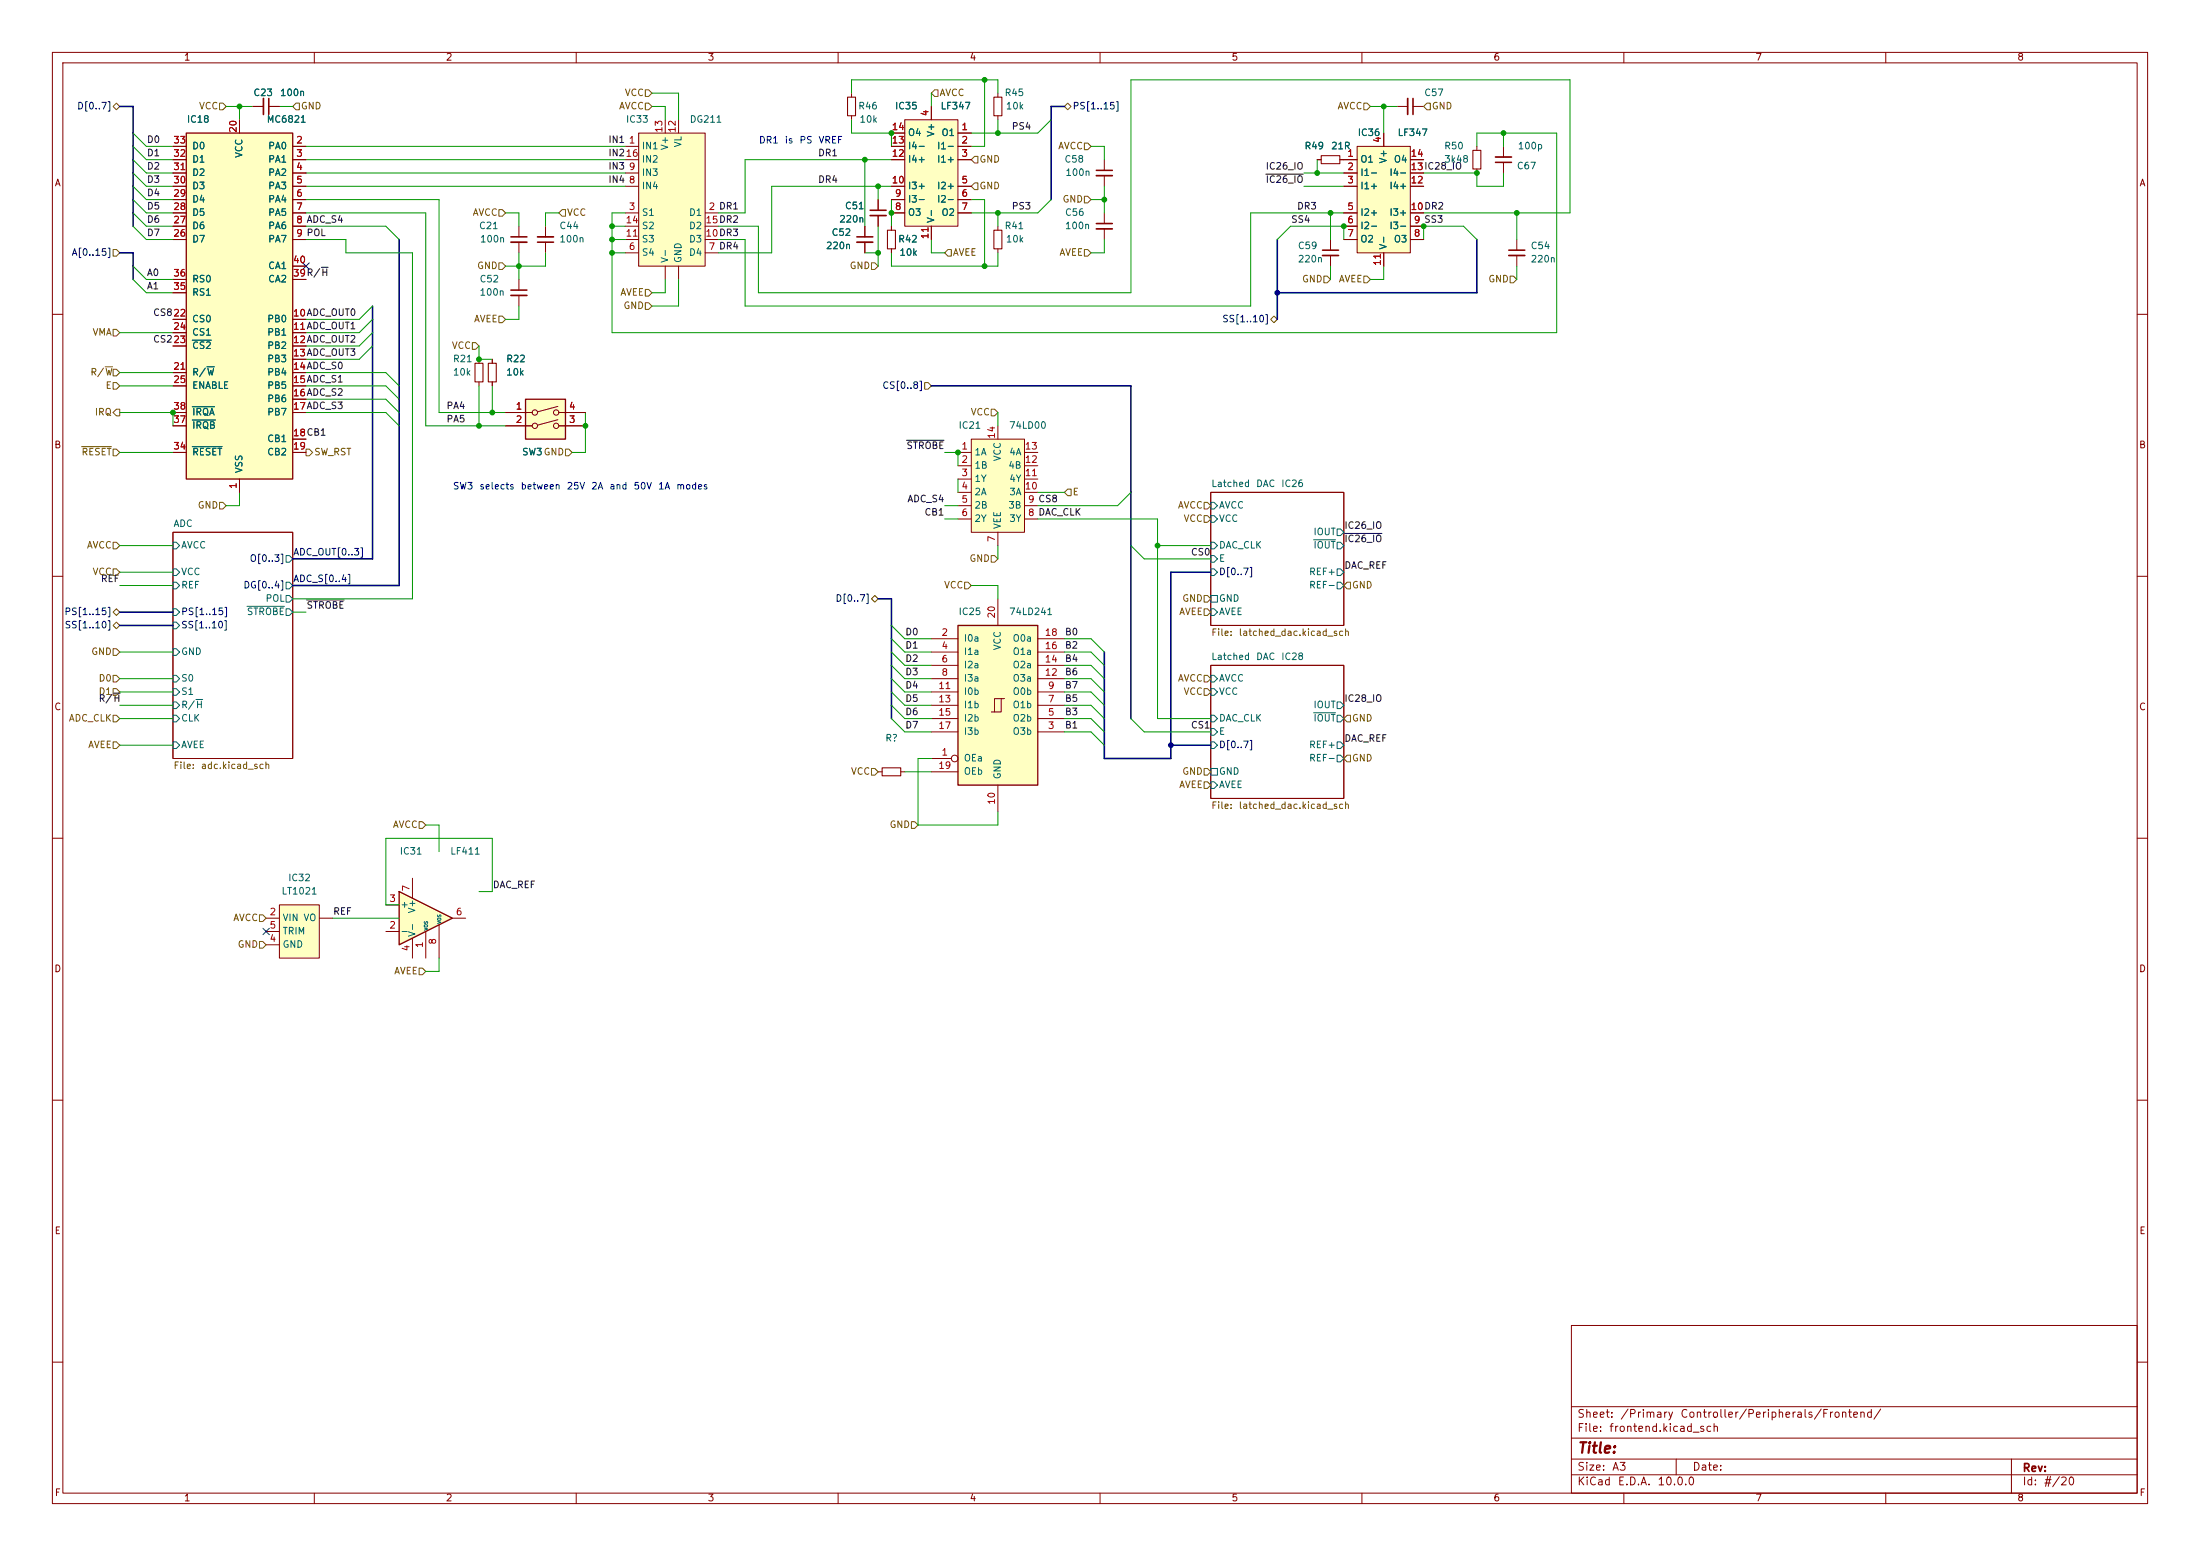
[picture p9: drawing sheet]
<svg xmlns="http://www.w3.org/2000/svg" width="420mm" height="297mm" viewBox="0 0 420 297" stroke-linecap="round" stroke-linejoin="round" font-family="sans-serif">
<g fill="none" stroke="#840000" stroke-width=".19">
<path d="M10 10h400v277h-400zM12 12h396v273h-396zM60 10v2M110 10v2M160 10v2M210 10v2M260 10v2M310 10v2M360 10v2M10 60h2M408 60h2M231.1 94h25.4v25.4h-25.4z"/>
<path d="M10 110h2M33 101.6h22.9v43.2h-22.9zM408 110h2M231.1 127h25.4v25.4h-25.4zM10 160h2M408 160h2M10 210h2M408 210h2M300 253h108v32h-108zM10 260h2M300 278.5h108M300 274.5h108"/>
<path d="M300 268.5h108M320 278.5v3M384 278.5v6.5M408 260h2M60 285v2M110 285v2M160 285v2M210 285v2M260 285v2M300 281.5h108M310 285v2M360 285v2"/>
</g>
<g fill="none" stroke="#006464" stroke-width=".19">
<path d="M231.1 95.9h.7l.6 .6-.6 .7h-.7zM231.1 98.4h.7l.6 .7-.6 .6h-.7zM33 111.1h.7l.6 .7-.6 .6h-.7zM33 103.5h.7l.6 .6-.6 .7h-.7zM33 108.6h.7l.6 .6-.6 .7h-.7zM33 116.2h.7l.6 .6-.6 .7h-.7zM33 118.7h.7l.6 .7-.6 .6h-.7zM47.1 115.7h7.2M54.6 106h.6l.7 .7-.7 .6h-.6zM54.6 111.1h.6l.7 .7-.7 .6h-.6zM54.6 113.7h.6l.7 .6-.7 .6h-.6zM54.6 116.2h.6l.7 .6-.7 .7h-.6z"/>
<path d="M231.1 116.2h.7l.6 .6-.6 .7h-.7zM231.1 103.5h.7l.6 .6-.6 .7h-.7zM231.1 106h.7l.6 .7-.6 .6h-.7zM231.1 108.6h.7l.6 .6-.6 .7h-.7zM231.1 113.7h1.3v1.2h-1.3zM250.8 103h4.2M255.3 101h.6l.6 .6-.6 .6h-.6zM255.3 108.6h.6l.6 .6-.6 .7h-.6zM255.3 111.1h.6l.6 .7-.6 .6h-.6zM255.3 103.5h.6l.6 .6-.6 .7h-.6zM33 123.8h.7l.6 .7-.6 .6h-.7zM33 128.9h.7l.6 .6-.6 .7h-.7z"/>
<path d="M33 131.4h.7l.6 .7-.6 .6h-.7zM33 134h.7l.6 .6-.6 .7h-.7zM33 136.5h.7l.6 .7-.6 .6h-.7zM37.4 133.5h1.3M231.1 128.9h.7l.6 .6-.6 .7h-.7zM231.1 136.5h.7l.6 .7-.6 .6h-.7zM231.1 139.1h.7l.6 .6-.6 .6h-.7zM231.1 131.4h.7l.6 .7-.6 .6h-.7zM250.8 136.1h4.2M255.3 134h.6l.6 .6-.6 .7h-.6zM255.3 136.5h.6l.6 .7-.6 .6h-.6zM33 141.6h.7l.6 .6-.6 .7h-.7z"/>
<path d="M231.1 149.2h.7l.6 .7-.6 .6h-.7zM231.1 141.6h.7l.6 .6-.6 .7h-.7zM231.1 146.7h1.3v1.3h-1.3zM255.3 141.6h.6l.6 .6-.6 .7h-.6zM255.3 144.1h.6l.6 .7-.6 .6h-.6z"/>
</g>
<path d="M121.9 25.4h12.7v25.4h-12.7z" fill="#ffffc2"/>
<g fill="none" stroke="#840000" stroke-width=".19">
<path d="M119.4 27.9h2.5M119.4 35.6h2.5M119.4 33h2.5M119.4 30.5h2.5M121.9 25.4h12.7v25.4h-12.7zM127 22.9v2.5M129.5 22.9v2.5M119.4 40.6h2.5M119.4 48.3h2.5M119.4 45.7h2.5M119.4 43.2h2.5M127 50.8v2.5"/>
<path d="M129.5 50.8v2.5M134.6 40.6h2.6M134.6 48.3h2.6M134.6 45.7h2.6M134.6 43.2h2.6"/>
</g>
<path d="M35.6 25.4h20.3v66h-20.3z" fill="#ffffc2"/>
<path d="M35.6 25.4h20.3v66h-20.3z" fill="none" stroke="#840000" stroke-width=".25"/>
<g fill="none" stroke="#840000" stroke-width=".19">
<path d="M33 27.9h2.6M33 30.5h2.6M33 33h2.6M33 35.6h2.6M33 38.1h2.6M45.7 22.9v2.5M55.9 27.9h2.5M55.9 30.5h2.5M55.9 33h2.5M55.9 35.6h2.5M55.9 38.1h2.5M33 40.6h2.6"/>
<path d="M33 43.2h2.6M33 45.7h2.6M33 55.9h2.6M33 53.3h2.6M55.9 40.6h2.5M55.9 43.2h2.5M55.9 45.7h2.5M55.9 53.3h2.5M55.9 50.8h2.5M33 61h2.6M33 63.5h2.6M33 66h2.6"/>
<path d="M33 71.1h2.6M33 73.7h2.6M33 78.7h2.6M55.9 61h2.5M55.9 63.5h2.5M55.9 66h2.5M55.9 68.6h2.5M55.9 71.1h2.5M55.9 73.7h2.5M55.9 76.2h2.5M55.9 78.7h2.5M33 86.4h2.6"/>
<path d="M33 81.3h2.6M45.7 91.4v2.6M55.9 83.8h2.5M55.9 86.4h2.5"/>
</g>
<path d="M36.7 64.9h3.6M36.7 77.6h4.2M39.5 70h1.4M36.7 85.3h5.7M36.7 80.2h4.4" fill="none" stroke="#006464" stroke-width=".19"/>
<path d="M185.4 83.8h10.2v17.8h-10.2z" fill="#ffffc2"/>
<g fill="none" stroke="#840000" stroke-width=".19">
<path d="M182.9 86.4h2.5M182.9 88.9h2.5M182.9 91.4h2.5M182.9 94h2.5M182.9 96.5h2.5M182.9 99.1h2.5M185.4 83.8h10.2v17.8h-10.2zM190.5 81.3v2.5M195.6 86.4h2.5M195.6 88.9h2.5M195.6 91.4h2.5M195.6 94h2.5"/>
<path d="M195.6 96.5h2.5M195.6 99.1h2.5M190.5 101.6v2.5"/>
</g>
<path d="M53.3 172.7h7.7v10.2h-7.7z" fill="#ffffc2"/>
<path d="M50.8 175.3h2.5M50.8 177.8h2.5M53.3 172.7h7.7v10.2h-7.7zM61 175.3h2.5M50.8 180.3h2.5" fill="none" stroke="#840000" stroke-width=".19"/>
<path d="M76.2 170.2l10.2 5.1-10.2 5z" fill="#ffffc2"/>
<path d="M76.2 170.2l10.2 5.1-10.2 5z" fill="none" stroke="#840000" stroke-width=".25"/>
<path d="M99.1 53.3v2.1M99.1 56.4v2M167.6 147.3h.8M172 147.3h.7M73.7 177.8h2.5M73.7 172.7h2.5M78.7 167.6v3.9M78.7 179.1v3.8M81.3 177.8v5.1M83.8 176.5v6.4M86.4 175.3h2.5" fill="none" stroke="#840000" stroke-width=".19"/>
<path d="M97.5 55.4h3.1" fill="none" stroke="#840000" stroke-width=".3"/>
<path d="M97.5 56.4h3.1" fill="none" stroke="#840000" stroke-width=".33"/>
<path d="M168.4 146.6h3.6v1.5h-3.6z" fill="none" stroke="#840000" stroke-width=".2"/>
<path d="M182.9 119.4h15.2v30.5h-15.2z" fill="#ffffc2"/>
<g fill="none" stroke="#840000" stroke-width=".19">
<path d="M48.3 20.3h2M51.3 20.3h2M91.4 68.6v.7M91.4 72.9v.8M94 68.6v.7M94 72.9v.8M190.5 114.3v5.1M177.8 121.9h5.1M177.8 139.7h5.1M177.8 124.5h5.1M177.8 137.2h5.1M177.8 127h5.1"/>
<path d="M177.8 134.6h5.1M177.8 129.5h5.1M177.8 132.1h5.1M191.1 133.4h-1.2v2.5M191.8 133.4h-.7v2.5h-1.9M198.1 121.9h5.1M198.1 139.7h5.1M198.1 124.5h5.1M198.1 137.2h5.1M198.1 127h5.1M198.1 134.6h5.1M198.1 129.5h5.1"/>
<path d="M198.1 132.1h5.1M177.8 144.8h3.8M177.8 147.3h5.1M190.5 149.9v5"/>
<circle cx="182.2" cy="144.8" r=".63"/>
</g>
<path d="M182.9 119.4h15.2v30.5h-15.2z" fill="none" stroke="#840000" stroke-width=".25"/>
<path d="M51.3 18.8v3" fill="none" stroke="#840000" stroke-width=".3"/>
<path d="M50.3 18.8v3" fill="none" stroke="#840000" stroke-width=".33"/>
<path d="M90.7 69.3h1.5v3.6h-1.5zM93.2 69.3h1.5v3.6h-1.5z" fill="none" stroke="#840000" stroke-width=".2"/>
<path d="M100.3 76.2h7.6v7.6h-7.6z" fill="#ffffc2"/>
<g fill="none" stroke="#840000" stroke-width=".19">
<path d="M251.5 30.5h.7M255.8 30.5h.7M99.1 43.2v2M99.1 46.2v2.1M104.1 43.2v2M104.1 46.2v2.1M96.5 78.7h5.1M106.5 77.6l-3.9 1M106.7 78.7h5.1M96.5 81.3h5.1M106.5 80.1l-3.9 1.1M106.7 81.3h5.1"/>
<circle cx="102.1" cy="78.7" r=".51"/>
<circle cx="106.2" cy="78.7" r=".51"/>
<circle cx="102.1" cy="81.3" r=".51"/>
<circle cx="106.2" cy="81.3" r=".51"/>
</g>
<path d="M100.3 76.2h7.6v7.6h-7.6z" fill="none" stroke="#840000" stroke-width=".25"/>
<path d="M97.5 45.2h3.1M102.6 46.2h3.1" fill="none" stroke="#840000" stroke-width=".3"/>
<path d="M97.5 46.2h3.1M102.6 45.2h3.1" fill="none" stroke="#840000" stroke-width=".33"/>
<path d="M252.2 29.7h3.6v1.5h-3.6z" fill="none" stroke="#840000" stroke-width=".2"/>
<path d="M259.1 27.9h10.1v20.4h-10.1z" fill="#ffffc2"/>
<g fill="none" stroke="#840000" stroke-width=".19">
<path d="M162.6 17.8v.7M162.6 22.1v.8M167.6 38.1v2M256.5 30.5h2.6M256.5 33h2.6M256.5 35.6h2.6M259.1 27.9h10.1v20.4h-10.1zM264.2 25.4v2.5M266.7 20.3h2M269.2 30.5h2.6M269.2 33h2.6M269.2 35.6h2.6"/>
<path d="M269.7 20.3h2.1M281.9 27.9v.8M281.9 32.3v.7M287 27.9v2.1M287 31v2M167.6 41.1v2.1M254 45.7v2.1M254 48.8v2M256.5 40.6h2.6M256.5 43.2h2.6M256.5 45.7h2.6M264.2 48.3v2.5"/>
<path d="M269.2 40.6h2.6M269.2 43.2h2.6M269.2 45.7h2.6M289.6 45.7v2.1M289.6 48.8v2"/>
</g>
<path d="M269.7 18.8v3M285.5 31h3M166.1 40.1h3.1M252.5 47.8h3M288 47.8h3.1" fill="none" stroke="#840000" stroke-width=".3"/>
<path d="M268.7 18.8v3M285.5 30h3M166.1 41.1h3.1M252.5 48.8h3M288 48.8h3.1" fill="none" stroke="#840000" stroke-width=".33"/>
<path d="M161.8 18.5h1.5v3.6h-1.5zM281.2 28.7h1.5v3.6h-1.5z" fill="none" stroke="#840000" stroke-width=".2"/>
<path d="M172.7 22.9h10.2v20.3h-10.2z" fill="#ffffc2"/>
<g fill="none" stroke="#840000" stroke-width=".19">
<path d="M190.5 17.8v.7M33 27.9h2.6M33 30.5h2.6M33 35.6h2.6M33 38.1h2.6M33 33h2.6M45.7 22.9v2.5M48.3 20.3h2M51.3 20.3h2M55.9 27.9h2.5M55.9 30.5h2.5M55.9 35.6h2.5"/>
<path d="M55.9 38.1h2.5M55.9 33h2.5M167.6 38.1v2M170.2 25.4h2.5M170.2 27.9h2.5M170.2 30.5h2.5M170.2 35.6h2.5M170.2 38.1h2.5M172.7 22.9h10.2v20.3h-10.2zM177.8 20.3v2.6M182.9 25.4h2.5M182.9 27.9h2.5"/>
<path d="M182.9 30.5h2.5M182.9 35.6h2.5M182.9 38.1h2.5M190.5 22.1v.8M210.8 30.5v2M210.8 33.5v2.1M251.5 30.5h.7M255.8 30.5h3.3M256.5 35.6h2.6M256.5 33h2.6M264.2 25.4v2.5M269.2 30.5h2.6"/>
<path d="M269.2 35.6h2.6M269.2 33h2.6M33 40.6h2.6M33 43.2h2.6M33 45.7h2.6M33 55.9h2.6M33 53.3h2.6M55.9 40.6h2.5M55.9 43.2h2.5M55.9 45.7h2.5M55.9 53.3h2.5M55.9 50.8h2.5"/>
<path d="M165.1 43.2v2M165.1 46.2v2.1M167.6 41.1v2.1M170.2 40.6h2.5M170.2 43.2v.7M170.2 47.5v.8M177.8 43.2v2.5M182.9 40.6h2.5M190.5 43.2v.7M190.5 47.5v.8M210.8 40.6v2.1M210.8 43.7v2"/>
<path d="M256.5 40.6h2.6M256.5 43.2h2.6M256.5 45.7h2.6M264.2 48.3v2.5M269.2 40.6h2.6M269.2 43.2h2.6M269.2 45.7h2.6M33 61h2.6M33 63.5h2.6M33 66h2.6M33 71.1h2.6M33 73.7h2.6"/>
<path d="M33 78.7h2.6M55.9 61h2.5M55.9 63.5h2.5M55.9 66h2.5M55.9 68.6h2.5M55.9 71.1h2.5M55.9 73.7h2.5M55.9 76.2h2.5M55.9 78.7h2.5M94 68.6v.7M94 72.9v.8M96.5 78.7h5.1"/>
<path d="M106.7 78.7h5.1M33 86.4h2.6M33 81.3h2.6M45.7 91.4v2.6M55.9 83.8h2.5M55.9 86.4h2.5M96.5 81.3h5.1M106.7 81.3h5.1"/>
</g>
<path d="M209.3 32.5h3M163.6 45.2h3M209.3 42.7h3" fill="none" stroke="#840000" stroke-width=".3"/>
<path d="M209.3 33.5h3M163.6 46.2h3M209.3 43.7h3" fill="none" stroke="#840000" stroke-width=".33"/>
<path d="M189.7 18.5h1.6v3.6h-1.6zM169.4 43.9h1.5v3.6h-1.5zM189.7 43.9h1.6v3.6h-1.6z" fill="none" stroke="#840000" stroke-width=".2"/>
<g fill="none" stroke="#725600" stroke-width=".19">
<path d="M41.9 19.7h.6l.7 .6-.7 .7h-.6zM123.2 19.7h.6l.7 .6-.7 .7h-.6zM123.2 17.1h.6l.7 .7-.7 .6h-.6zM177.8 17.8l.6-.7h.7v1.3h-.7zM260.3 19.7h.7l.6 .6-.6 .7h-.7zM272.4 19.7h.6v1.3h-.6l-.6-.7zM21.6 20.3l.6-.6 .7 .6-.7 .7zM55.9 20.3l.6-.6h.6v1.3h-.6zM186.1 34.9h.6v1.3h-.6l-.7-.6zM186.1 29.8h.6v1.3h-.6l-.7-.6zM203.2 20.3l.6-.6 .7 .6-.7 .7zM207 37.5h.6l.7 .6-.7 .6h-.6z"/>
<path d="M207 27.3h.6l.7 .6-.7 .7h-.6zM21.6 47.6h.6l.7 .7-.7 .6h-.6zM95.2 40h.7l.6 .6-.6 .7h-.7zM95.2 50.2h.7l.6 .6-.6 .6h-.7zM107.3 40h.6v1.3h-.6l-.6-.7zM123.2 57.8h.6l.7 .6-.7 .7h-.6zM123.2 55.2h.6l.7 .7-.7 .6h-.6zM166.4 50.2h.6l.6 .6-.6 .6h-.6zM181 47.6h.6v1.3h-.6l-.7-.6zM207 47.6h.6l.7 .7-.7 .6h-.6zM252.7 52.7h.7l.6 .6-.6 .7h-.7zM260.3 52.7h.7l.6 .6-.6 .7h-.7z"/>
<path d="M288.3 52.7h.6l.7 .6-.7 .7h-.6zM20.1 70h1.4M21.6 73h.6l.7 .7-.7 .6h-.6zM21.6 70.5h.6l.7 .6-.7 .7h-.6zM21.6 62.9h.6l.7 .6-.7 .6h-.6zM22.2 78.1h.7v1.3h-.7l-.6-.7zM90.2 65.4h.6l.6 .6-.6 .7h-.6zM95.2 60.3h.7l.6 .7-.6 .6h-.7zM176.5 73h.7l.6 .7-.6 .6h-.7zM189.2 78.1h.7l.6 .6-.6 .7h-.7zM242.6 61l.6-.7 .6 .7-.6 .6zM15.6 85.3h5.7"/>
<path d="M21.6 85.7h.6l.7 .7-.7 .6h-.6zM41.9 95.9h.6l.7 .6-.7 .7h-.6zM58.4 85.7h.7l.6 .7-.6 .6h-.7zM107.9 85.7h.7l.6 .7-.6 .6h-.7zM203.8 93.3h.7v1.3h-.7l-.6-.6zM229.9 95.9h.6l.6 .6-.6 .7h-.6zM229.9 98.4h.6l.6 .7-.6 .6h-.6zM21.6 116.8l.6-.6 .7 .6-.7 .7zM21.6 103.5h.6l.7 .6-.7 .7h-.6zM21.6 119.4l.6-.7 .7 .7-.7 .6zM21.6 108.6h.6l.7 .6-.7 .7h-.6zM166.4 114.3l.6-.6 .6 .6-.6 .6z"/>
<path d="M184.1 111.1h.7l.6 .7-.6 .6h-.7zM189.2 106h.7l.6 .7-.6 .6h-.7zM229.9 113.7h.6l.6 .6-.6 .6h-.6zM229.9 116.2h.6l.6 .6-.6 .7h-.6zM257.2 111.1h.6v1.3h-.6l-.7-.6zM21.6 136.5h.6l.7 .7-.7 .6h-.6zM21.6 131.4h.6l.7 .7-.7 .6h-.6zM21.6 128.9h.6l.7 .6-.7 .7h-.6zM21.6 123.8h.6l.7 .7-.7 .6h-.6zM229.9 128.9h.6l.6 .6-.6 .7h-.6zM229.9 131.4h.6l.6 .7-.6 .6h-.6zM257.2 136.5h.6v1.3h-.6l-.7-.6z"/>
<path d="M21.6 141.6h.6l.7 .6-.7 .7h-.6zM80 156.8h.6l.7 .7-.7 .6h-.6zM166.4 146.7h.6l.6 .6-.6 .7h-.6zM174 156.8h.6l.7 .7-.7 .6h-.6zM229.9 149.2h.6l.6 .7-.6 .6h-.6zM229.9 146.7h.6l.6 .6-.6 .7h-.6zM257.2 144.1h.6v1.3h-.6l-.7-.6zM49.5 179.7h.7l.6 .6-.6 .7h-.7zM49.5 174.6h.7l.6 .7-.6 .6h-.7zM80 184.8h.6l.7 .6-.7 .7h-.6z"/>
</g>
<path d="M241.6 33.2h7.2M61.4 51h1.2M173.1 84h7.1M58.5 114.5h7.2M256.7 101.8h7.1M21.7 132.3h1.2" fill="none" stroke="#0f0f0f" stroke-width=".19"/>
<g fill="none" stroke="#000084" stroke-width=".3">
<path d="M22.9 20.3h2.5v22.9M203.2 20.3h-2.5v17.8M22.9 48.3h2.5v5M71.1 58.4v48.3h-15.2M76.2 45.7v66.1h-20.3M243.8 45.7v15.3M281.9 45.7v10.2h-38.1M177.8 73.7h38.1v63.5M22.9 119.4h10.1M22.9 116.8h10.1M167.6 114.3h2.6v22.9M231.1 109.2h-7.6v35.6h-12.7v-20.3"/>
<path d="M223.5 142.2h7.6"/>
</g>
<g fill="none" stroke="#009600" stroke-width=".19">
<path d="M124.5 17.8h5v5.1M162.6 17.8v-2.6h27.9v2.6M177.8 17.8v2.5M188 15.2v12.7h-2.6M25.4 38.1l2.5 2.5h5.1M25.4 33l2.5 2.6h5.1M25.4 35.6l2.5 2.5h5.1M25.4 30.5l2.5 2.5h5.1M25.4 27.9l2.5 2.6h5.1M25.4 25.4l2.5 2.5h5.1M43.2 20.3h5.1M45.7 20.3v2.6"/>
<path d="M53.3 20.3h2.6M58.4 38.1h25.4v40.6h12.7M58.4 35.6h61M58.4 33h61M58.4 30.5h61M58.4 27.9h61M124.5 20.3h2.5v2.6M162.6 22.9v2.5h7.6v2.5M165.1 30.5v12.7M167.6 35.6v2.5M170.2 30.5h-28v10.1h-5M170.2 35.6h-22.9v12.7h-10.1"/>
<path d="M170.2 38.1v5.1M185.4 38.1h2.6v12.7M190.5 22.9v2.5M200.7 38.1l-2.6 2.5h-12.7M200.7 22.9l-2.6 2.5h-12.7M208.3 38.1h2.5M208.3 27.9h2.5v2.6M210.8 35.6v5M248.9 35.6h7.6M248.9 33h7.6M251.5 30.5v2.5M261.6 20.3h5.1"/>
<path d="M264.2 20.3v5.1M271.8 33h10.1v2.6h5.1v-2.6M281.9 27.9v-2.5h15.3v38.1h-180.4v-22.9h2.6M287 25.4v2.5M25.4 40.6l2.5 2.6h5.1M25.4 50.8l2.5 2.5h5.1M25.4 43.2l2.5 2.5h5.1M25.4 53.3l2.5 2.6h5.1M58.4 40.6h22.9v40.7h15.2M58.4 43.2h15.3l2.5 2.5M58.4 45.7h7.6v2.6h12.7v66h-22.8M71.1 58.4l-2.5 2.6h-10.2"/>
<path d="M96.5 40.6h2.6v2.6M99.1 48.3v5M99.1 58.4v2.6h-2.6M104.1 48.3v2.5h-7.6M106.7 40.6h-2.6v2.6M116.8 43.2h2.6M116.8 48.3h2.6M116.8 45.7h2.6M127 53.3v2.6h-2.5M129.5 53.3v5.1h-5M165.1 48.3h2.5M167.6 43.2v7.6"/>
<path d="M170.2 48.3v2.5h20.3v-2.5M177.8 45.7v2.6h2.5M190.5 40.6v2.6M210.8 45.7v2.6h-2.5M243.8 45.7l2.6-2.5h10.1v2.5M254 40.6v5.1M254 50.8v2.5M256.5 40.6h-17.7v17.8h-96.6v-12.7h-5M264.2 50.8v2.5h-2.6M271.8 40.6h27.9v-25.4h-83.8v40.7h-71.1v-12.7h-7.6M271.8 45.7v-2.5h7.6l2.5 2.5M289.6 40.6v5.1"/>
<path d="M289.6 50.8v2.5M22.9 78.7h10.1v2.6M22.9 63.5h10.1M22.9 71.1h10.1M22.9 73.7h10.1M58.4 78.7h15.3l2.5 2.6M58.4 76.2h15.3l2.5 2.5M58.4 71.1h15.3l2.5 2.6M58.4 73.7h15.3l2.5 2.5M71.1 61l-2.5 2.5h-10.2M71.1 63.5l-2.5 2.5h-10.2M71.1 66l-2.5 2.6h-10.2"/>
<path d="M91.4 66v2.6h2.6M91.4 73.7v7.6M94 73.7v5M111.8 78.7v7.7h-2.6M190.5 78.7v2.6M22.9 86.4h10.1M45.7 94v2.5h-2.5M180.3 86.4h2.6v2.5M180.3 96.5h2.6M180.3 99.1h2.6M182.9 91.4v2.6M198.1 99.1h22.9v38.1h10.1"/>
<path d="M198.1 94h5.1M215.9 94l-2.5 2.5h-15.3M22.9 109.2h10.1M22.9 104.1h10.1M22.9 111.8h10.1M55.9 116.8h2.5M170.2 119.4l2.5 2.5h5.1M185.4 111.8h5.1v2.5M190.5 104.1v2.6M215.9 104.1l2.5 2.6h12.7M221 104.1h10.1M22.9 132.1h10.1"/>
<path d="M22.9 137.2h10.1M22.9 134.6h10.1M22.9 129.5h10.1M22.9 124.5h10.1M170.2 129.5l2.5 2.6h5.1M170.2 134.6l2.5 2.6h5.1M170.2 132.1l2.5 2.5h5.1M170.2 137.2l2.5 2.5h5.1M170.2 124.5l2.5 2.5h5.1M170.2 127l2.5 2.5h5.1M170.2 121.9l2.5 2.6h5.1M203.2 132.1h5.1l2.5 2.5"/>
<path d="M203.2 137.2h5.1l2.5 2.5M203.2 134.6h5.1l2.5 2.6M203.2 139.7h5.1l2.5 2.5M203.2 127h5.1l2.5 2.5M203.2 129.5h5.1l2.5 2.6M203.2 121.9h5.1l2.5 2.6M203.2 124.5h5.1l2.5 2.5M215.9 137.2l2.5 2.5h12.7M22.9 142.2h10.1M81.3 157.5h2.5v5.1M172.7 147.3h5.1M177.8 144.8h-2.5v12.7h15.2v-2.6"/>
<path d="M63.5 175.3h12.7M91.4 170.2h2.6v-10.2h-20.3v12.7h2.5M83.8 182.9v2.5h-2.5"/>
</g>
<path d="M57.8 50.2l1.2 1.2M59 50.2l-1.2 1.2M50.2 177.2l1.2 1.2M51.4 177.2l-1.2 1.2" fill="none" stroke="#000084" stroke-width=".19"/>
<path d="M36.7 64.9h3.6M36.7 77.6h4.2M39.5 70h1.4M36.7 85.3h5.7M36.7 80.2h4.4" fill="none" stroke="#006464" stroke-width=".19"/>
<g fill="#009600" stroke="#009600" stroke-width=".19">
<circle cx="91.4" cy="68.6" r=".46"/>
<circle cx="116.8" cy="43.2" r=".46"/>
<circle cx="99.1" cy="50.8" r=".46"/>
<circle cx="45.7" cy="20.3" r=".46"/>
<circle cx="91.4" cy="81.3" r=".46"/>
<circle cx="94" cy="78.7" r=".46"/>
<circle cx="116.8" cy="45.7" r=".46"/>
<circle cx="116.8" cy="48.3" r=".46"/>
<circle cx="33" cy="78.7" r=".46"/>
<circle cx="111.8" cy="81.3" r=".46"/>
<circle cx="221" cy="104.1" r=".46"/>
<circle cx="170.2" cy="40.6" r=".46"/>
<circle cx="165.1" cy="30.5" r=".46"/>
<circle cx="167.6" cy="35.6" r=".46"/>
<circle cx="167.6" cy="48.3" r=".46"/>
<circle cx="182.9" cy="86.4" r=".46"/>
<circle cx="188" cy="50.8" r=".46"/>
<circle cx="256.5" cy="43.2" r=".46"/>
<circle cx="251.5" cy="33" r=".46"/>
<circle cx="254" cy="40.6" r=".46"/>
<circle cx="264.2" cy="20.3" r=".46"/>
<circle cx="289.6" cy="40.6" r=".46"/>
<circle cx="287" cy="25.4" r=".46"/>
<circle cx="281.9" cy="33" r=".46"/>
<circle cx="271.8" cy="43.2" r=".46"/>
<circle cx="210.8" cy="38.1" r=".46"/>
<circle cx="190.5" cy="40.6" r=".46"/>
<circle cx="170.2" cy="25.4" r=".46"/>
<circle cx="190.5" cy="25.4" r=".46"/>
<circle cx="188" cy="15.2" r=".46"/>
</g>
<g fill="#000084" stroke="#000084" stroke-width=".19">
<circle cx="223.5" cy="142.2" r=".46"/>
<circle cx="243.8" cy="55.9" r=".46"/>
</g>
<text font-size="2" fill="#840000" x="301" y="277.9">Title:</text>
<g font-size="1.5" fill="#840000">
<text x="301" y="273.7">File:</text>
<text x="301" y="271">Sheet:</text>
<text x="307.1" y="273.7">frontend.kicad_sch</text>
<text x="309.2" y="271">/Primary</text>
<text x="320.7" y="271">Controller/Peripherals/Frontend/</text>
<text x="301" y="281.1">Size:</text>
<text x="307.6" y="281.1">A3</text>
<text x="323" y="281.1">Date:</text>
<text x="386" y="281.3">Rev:</text>
<text x="301" y="283.9">KiCad</text>
<text x="308.7" y="283.9">E.D.A.</text>
<text x="316.3" y="283.9">10.0.0</text>
<text x="386" y="283.9">Id:</text>
<text x="390.1" y="283.9">#/20</text>
</g>
<g font-size="1.3" fill="#840000">
<text x="35" y="11.9">1</text>
<text x="85" y="11.9">2</text>
<text x="135" y="11.9">3</text>
<text x="185" y="11.9">4</text>
<text x="235" y="11.9">5</text>
<text x="285" y="11.9">6</text>
<text x="335" y="11.9">7</text>
<text x="385" y="11.9">8</text>
<text x="10.3" y="35.9">A</text>
<text x="408.3" y="35.9">A</text>
<text x="10.3" y="85.9">B</text>
<text x="408.2" y="85.9">B</text>
<text x="10.3" y="135.9">C</text>
<text x="408.2" y="135.9">C</text>
<text x="10.3" y="185.9">D</text>
<text x="408.2" y="185.9">D</text>
<text x="10.3" y="235.9">E</text>
<text x="408.3" y="235.9">E</text>
<text x="10.3" y="285.9">F</text>
<text x="35" y="286.9">1</text>
<text x="85" y="286.9">2</text>
<text x="135" y="286.9">3</text>
<text x="185" y="286.9">4</text>
<text x="235" y="286.9">5</text>
<text x="285" y="286.9">6</text>
<text x="335" y="286.9">7</text>
<text x="385" y="286.9">8</text>
<text x="408.3" y="285.9">F</text>
</g>
<g font-size="1.3" fill="#000084">
<text x="14.6" y="21.2">D[0..7]</text>
<text x="204.7" y="21.2">PS[1..15]</text>
<text x="13.6" y="49.1">A[0..15]</text>
<text x="233.2" y="61.8">SS[1..10]</text>
<text x="168.3" y="74.5">CS[0..8]</text>
<text x="47.6" y="107.5">O[0..3]</text>
<text x="55.9" y="106.3">ADC_OUT[0..3]</text>
<text x="46.4" y="112.6">DG[0..4]</text>
<text x="55.9" y="111.4">ADC_S[0..4]</text>
<text x="232.6" y="110.1">D[0..7]</text>
<text x="12.2" y="117.7">PS[1..15]</text>
<text x="34.5" y="117.7">PS[1..15]</text>
<text x="159.4" y="115.2">D[0..7]</text>
<text x="12.2" y="120.2">SS[1..10]</text>
<text x="34.5" y="120.2">SS[1..10]</text>
<text x="232.6" y="143.1">D[0..7]</text>
</g>
<g font-size="1.3" fill="#006464">
<text x="35.6" y="23.7">IC18</text>
<text x="48.3" y="18.6">C23</text>
<text x="50.8" y="23.7">MC6821</text>
<text x="53.3" y="18.6">100n</text>
<text x="119.4" y="23.7">IC33</text>
<text x="131.6" y="23.7">DG211</text>
<text x="163.7" y="21.2">R46</text>
<text x="164" y="23.7">10k</text>
<text x="170.8" y="21.2">IC35</text>
<text x="179.5" y="21.2">LF347</text>
<text x="191.7" y="18.6">R45</text>
<text x="191.9" y="21.2">10k</text>
<text x="271.8" y="18.6">C57</text>
<text x="36.6" y="28.8">D0</text>
<text x="51.1" y="28.8">PA0</text>
<text x="122.4" y="28.8">IN1</text>
<text x="127.9" y="28.8" transform="rotate(-90 127.9 28.8)">V+</text>
<text x="130.4" y="28.2" transform="rotate(-90 130.4 28.2)">VL</text>
<text x="173.2" y="28.8">I4-</text>
<text x="173.2" y="26.3">O4</text>
<text x="178.7" y="26.2" transform="rotate(-90 178.7 26.2)">V+</text>
<text x="178.8" y="28.8">I1-</text>
<text x="179.6" y="26.3">O1</text>
<text x="248.9" y="28.8">R49</text>
<text x="254" y="28.8">21R</text>
<text x="259.1" y="26.3">IC36</text>
<text x="266.7" y="26.3">LF347</text>
<text x="275.6" y="28.8">R50</text>
<text x="289.6" y="28.8">100p</text>
<text x="36.6" y="33.9">D2</text>
<text x="36.6" y="31.3">D1</text>
<text x="46.6" y="30.2" transform="rotate(-90 46.6 30.2)">VCC</text>
<text x="51.1" y="31.3">PA1</text>
<text x="51.1" y="33.9">PA2</text>
<text x="122.4" y="33.9">IN3</text>
<text x="122.4" y="31.3">IN2</text>
<text x="173.2" y="31.3">I4+</text>
<text x="178.8" y="31.3">I1+</text>
<text x="203.1" y="31.3">C58</text>
<text x="203.3" y="33.9">100n</text>
<text x="259.6" y="31.3">O1</text>
<text x="259.6" y="33.9">I1-</text>
<text x="265" y="31.3" transform="rotate(-90 265 31.3)">V+</text>
<text x="265.1" y="33.9">I4-</text>
<text x="266" y="31.3">O4</text>
<text x="275.6" y="31.3">3k48</text>
<text x="289.5" y="32.6">C67</text>
<text x="36.6" y="41.5">D5</text>
<text x="36.6" y="39">D4</text>
<text x="36.6" y="36.4">D3</text>
<text x="51.1" y="36.4">PA3</text>
<text x="51.1" y="39">PA4</text>
<text x="51.1" y="41.5">PA5</text>
<text x="122.4" y="41.5">S1</text>
<text x="122.4" y="36.4">IN4</text>
<text x="131.4" y="41.5">D1</text>
<text x="161.2" y="40.2">C51</text>
<text x="173.2" y="41.5">O3</text>
<text x="173.2" y="39">I3-</text>
<text x="173.2" y="36.4">I3+</text>
<text x="178.8" y="36.4">I2+</text>
<text x="178.8" y="39">I2-</text>
<text x="179.6" y="41.5">O2</text>
<text x="203.2" y="41.5">C56</text>
<text x="259.6" y="36.4">I1+</text>
<text x="259.6" y="41.5">I2+</text>
<text x="265.1" y="41.5">I3+</text>
<text x="265.1" y="36.4">I4+</text>
<text x="36.6" y="46.6">D7</text>
<text x="36.6" y="44">D6</text>
<text x="51.1" y="44">PA6</text>
<text x="51.1" y="46.6">PA7</text>
<text x="91.3" y="44">C21</text>
<text x="91.5" y="46.6">100n</text>
<text x="106.7" y="46.6">100n</text>
<text x="106.7" y="44">C44</text>
<text x="122.4" y="46.6">S3</text>
<text x="122.4" y="44">S2</text>
<text x="131.4" y="46.6">D3</text>
<text x="131.4" y="44">D2</text>
<text x="157.6" y="47.9">220n</text>
<text x="158.7" y="45.3">C52</text>
<text x="160.1" y="42.8">220n</text>
<text x="171.4" y="46.6">R42</text>
<text x="178.7" y="42.7" transform="rotate(-90 178.7 42.7)">V-</text>
<text x="191.7" y="44">R41</text>
<text x="191.9" y="46.6">10k</text>
<text x="203.2" y="44">100n</text>
<text x="247.7" y="47.9">C59</text>
<text x="259.6" y="44">I2-</text>
<text x="259.6" y="46.6">O2</text>
<text x="265" y="47.8" transform="rotate(-90 265 47.8)">V-</text>
<text x="265.1" y="44">I3-</text>
<text x="266" y="46.6">O3</text>
<text x="292.1" y="47.9">C54</text>
<text x="51.1" y="51.7">CA1</text>
<text x="122.4" y="49.1">S4</text>
<text x="127.9" y="50.3" transform="rotate(-90 127.9 50.3)">V-</text>
<text x="130.4" y="50.3" transform="rotate(-90 130.4 50.3)">GND</text>
<text x="131.4" y="49.1">D4</text>
<text x="171.6" y="49.1">10k</text>
<text x="247.7" y="50.4">220n</text>
<text x="292.1" y="50.4">220n</text>
<text x="36.6" y="56.7">RS1</text>
<text x="36.6" y="54.2">RS0</text>
<text x="51.1" y="54.2">CA2</text>
<text x="91.4" y="56.7">100n</text>
<text x="91.4" y="54.2">C52</text>
<text x="36.6" y="61.8">CS0</text>
<text x="36.6" y="64.4">CS1</text>
<text x="50.9" y="61.8">PB0</text>
<text x="50.9" y="64.4">PB1</text>
<text x="36.6" y="72">R/W</text>
<text x="36.6" y="66.9">CS2</text>
<text x="50.9" y="66.9">PB2</text>
<text x="50.9" y="69.4">PB3</text>
<text x="50.9" y="72">PB4</text>
<text x="86.4" y="72">10k</text>
<text x="86.4" y="69.4">R21</text>
<text x="96.5" y="72">10k</text>
<text x="96.5" y="69.4">R22</text>
<text x="36.6" y="74.5">ENABLE</text>
<text x="50.9" y="74.5">PB5</text>
<text x="50.9" y="77.1">PB6</text>
<text x="36.6" y="82.1">IRQB</text>
<text x="36.6" y="79.6">IRQA</text>
<text x="50.9" y="79.6">PB7</text>
<text x="182.9" y="82.1">IC21</text>
<text x="192.5" y="82.1">74LD00</text>
<text x="36.6" y="87.2">RESET</text>
<text x="50.9" y="84.7">CB1</text>
<text x="50.9" y="87.2">CB2</text>
<text x="99.6" y="87.2">SW3 GND</text>
<text x="99.6" y="87.2">SW3</text>
<text x="185.9" y="87.2">1A</text>
<text x="185.9" y="89.8">1B</text>
<text x="191.4" y="88.2" transform="rotate(-90 191.4 88.2)">VCC</text>
<text x="192.4" y="89.8">4B</text>
<text x="192.6" y="87.2">4A</text>
<text x="46.6" y="90.4" transform="rotate(-90 46.6 90.4)">VSS</text>
<text x="185.9" y="92.3">1Y</text>
<text x="185.9" y="94.8">2A</text>
<text x="192.6" y="94.8">3A</text>
<text x="192.6" y="92.3">4Y</text>
<text x="231.1" y="93.3">Latched</text>
<text x="239.7" y="93.3">DAC</text>
<text x="244.5" y="93.3">IC26</text>
<text x="33" y="100.9">ADC</text>
<text x="185.9" y="97.4">2B</text>
<text x="185.9" y="99.9">2Y</text>
<text x="191.4" y="101.1" transform="rotate(-90 191.4 101.1)">VEE</text>
<text x="192.4" y="97.4">3B</text>
<text x="192.6" y="99.9">3Y</text>
<text x="232.6" y="97.4">AVCC</text>
<text x="232.6" y="99.9">VCC</text>
<text x="34.5" y="105">AVCC</text>
<text x="232.6" y="105">DAC_CLK</text>
<text x="232.6" y="107.5">E</text>
<text x="250.6" y="102.5">IOUT</text>
<text x="250.6" y="105">IOUT</text>
<text x="34.5" y="112.6">REF</text>
<text x="34.5" y="110.1">VCC</text>
<text x="249.8" y="110.1">REF+</text>
<text x="249.8" y="112.6">REF-</text>
<text x="47" y="117.7">STROBE</text>
<text x="50.6" y="115.2">POL</text>
<text x="182.9" y="117.7">IC25</text>
<text x="192.5" y="117.7">74LD241</text>
<text x="232.6" y="117.7">AVEE</text>
<text x="232.6" y="115.2">GND</text>
<text x="34.5" y="125.3">GND</text>
<text x="183.9" y="122.8">I0a</text>
<text x="183.9" y="125.3">I1a</text>
<text x="191.4" y="124.2" transform="rotate(-90 191.4 124.2)">VCC</text>
<text x="193.2" y="125.3">O1a</text>
<text x="193.2" y="122.8">O0a</text>
<text x="34.5" y="130.4">S0</text>
<text x="183.9" y="127.9">I2a</text>
<text x="183.9" y="130.4">I3a</text>
<text x="193.2" y="130.4">O3a</text>
<text x="193.2" y="127.9">O2a</text>
<text x="231.1" y="126.3">Latched</text>
<text x="232.6" y="130.4">AVCC</text>
<text x="239.7" y="126.3">DAC</text>
<text x="244.5" y="126.3">IC28</text>
<text x="34.5" y="132.9">S1</text>
<text x="34.5" y="135.5">R/H</text>
<text x="183.9" y="132.9">I0b</text>
<text x="183.9" y="135.5">I1b</text>
<text x="193.2" y="135.5">O1b</text>
<text x="193.2" y="132.9">O0b</text>
<text x="232.6" y="132.9">VCC</text>
<text x="250.6" y="135.5">IOUT</text>
<text x="34.5" y="143.1">AVEE</text>
<text x="34.5" y="138">CLK</text>
<text x="168.9" y="141.8">R?</text>
<text x="183.9" y="138">I2b</text>
<text x="183.9" y="140.6">I3b</text>
<text x="193.2" y="140.6">O3b</text>
<text x="193.2" y="138">O2b</text>
<text x="232.6" y="138">DAC_CLK</text>
<text x="232.6" y="140.6">E</text>
<text x="249.8" y="143.1">REF+</text>
<text x="250.6" y="138">IOUT</text>
<text x="183.9" y="145.6">OEa</text>
<text x="183.9" y="148.2">OEb</text>
<text x="191.4" y="148.8" transform="rotate(-90 191.4 148.8)">GND</text>
<text x="232.6" y="148.2">GND</text>
<text x="249.8" y="145.6">REF-</text>
<text x="232.6" y="150.7">AVEE</text>
<text x="76.2" y="163.4">IC31</text>
<text x="85.8" y="163.4">LF411</text>
<text x="53.6" y="171">LT1021</text>
<text x="54.9" y="168.5">IC32</text>
<text x="76.3" y="173.6">+</text>
<text x="53.8" y="176.1">VIN</text>
<text x="53.8" y="178.7">TRIM</text>
<text x="57.8" y="176.1">VO</text>
<text x="76.3" y="178.7">-</text>
<text x="79.6" y="178.9" transform="rotate(-90 79.6 178.9)">V-</text>
<text x="79.6" y="174.4" transform="rotate(-90 79.6 174.4)">V+</text>
<text x="53.8" y="181.2">GND</text>
</g>
<g font-size="1.3" fill="#725600">
<text x="37.9" y="21.2">VCC</text>
<text x="57.3" y="21.2">GND</text>
<text x="118.1" y="21.2">AVCC</text>
<text x="119.2" y="18.6">VCC</text>
<text x="179.3" y="18.6">AVCC</text>
<text x="255.2" y="21.2">AVCC</text>
<text x="273.2" y="21.2">GND</text>
<text x="201.9" y="28.8">AVCC</text>
<text x="186.9" y="31.3">GND</text>
<text x="90.1" y="41.5">AVCC</text>
<text x="108.1" y="41.5">VCC</text>
<text x="186.9" y="36.4">GND</text>
<text x="202.7" y="39">GND</text>
<text x="91" y="51.7">GND</text>
<text x="162.1" y="51.7">GND</text>
<text x="181.8" y="49.1">AVEE</text>
<text x="202.1" y="49.1">AVEE</text>
<text x="118.3" y="56.7">AVEE</text>
<text x="118.9" y="59.3">GND</text>
<text x="248.5" y="54.2">GND</text>
<text x="255.5" y="54.2">AVEE</text>
<text x="284" y="54.2">GND</text>
<text x="17.6" y="64.4">VMA</text>
<text x="90.4" y="61.8">AVEE</text>
<text x="17.1" y="72">R/W</text>
<text x="86.1" y="66.9">VCC</text>
<text x="20" y="74.5">E</text>
<text x="18" y="79.6">IRQ</text>
<text x="185.2" y="79.6">VCC</text>
<text x="15.5" y="87.2">RESET</text>
<text x="59.9" y="87.2">SW_RST</text>
<text x="204.7" y="94.8">E</text>
<text x="37.6" y="97.4">GND</text>
<text x="224.8" y="97.4">AVCC</text>
<text x="225.8" y="99.9">VCC</text>
<text x="16.5" y="105">AVCC</text>
<text x="185" y="107.5">GND</text>
<text x="17.6" y="110.1">VCC</text>
<text x="180.1" y="112.6">VCC</text>
<text x="258" y="112.6">GND</text>
<text x="225" y="117.7">AVEE</text>
<text x="225.6" y="115.2">GND</text>
<text x="17.3" y="125.3">GND</text>
<text x="231.1" y="121.7">File:</text>
<text x="236.4" y="121.7">latched_dac.kicad_sch</text>
<text x="18.7" y="130.4">D0</text>
<text x="224.8" y="130.4">AVCC</text>
<text x="18.7" y="132.9">D1</text>
<text x="225.8" y="132.9">VCC</text>
<text x="13" y="138">ADC_CLK</text>
<text x="16.7" y="143.1">AVEE</text>
<text x="258" y="138">GND</text>
<text x="33" y="147.1">File:</text>
<text x="38.2" y="147.1">adc.kicad_sch</text>
<text x="162.3" y="148.2">VCC</text>
<text x="225.6" y="148.2">GND</text>
<text x="258" y="145.6">GND</text>
<text x="225" y="150.7">AVEE</text>
<text x="231.1" y="154.7">File:</text>
<text x="236.4" y="154.7">latched_dac.kicad_sch</text>
<text x="74.9" y="158.3">AVCC</text>
<text x="169.7" y="158.3">GND</text>
<text x="44.4" y="176.1">AVCC</text>
<text x="45.3" y="181.2">GND</text>
<text x="75.1" y="186.3">AVEE</text>
</g>
<g font-size="1.3" fill="#a90000">
<text x="177.5" y="22.3" transform="rotate(-90 177.5 22.3)">4</text>
<text x="33" y="27.7">33</text>
<text x="45.5" y="25.4" transform="rotate(-90 45.5 25.4)">20</text>
<text x="56.4" y="27.7">2</text>
<text x="119.9" y="27.7">1</text>
<text x="126.7" y="25.4" transform="rotate(-90 126.7 25.4)">13</text>
<text x="129.3" y="25.4" transform="rotate(-90 129.3 25.4)">12</text>
<text x="170.1" y="27.7">13</text>
<text x="170.1" y="25.1">14</text>
<text x="183.4" y="25.1">1</text>
<text x="183.4" y="27.7">2</text>
<text x="263.9" y="27.4" transform="rotate(-90 263.9 27.4)">4</text>
<text x="33" y="35.3">30</text>
<text x="33" y="32.8">31</text>
<text x="33" y="30.2">32</text>
<text x="56.4" y="30.2">3</text>
<text x="56.4" y="32.8">4</text>
<text x="56.4" y="35.3">5</text>
<text x="119.9" y="35.3">8</text>
<text x="119.9" y="32.8">9</text>
<text x="170.1" y="35.3">10</text>
<text x="170.1" y="30.2">12</text>
<text x="183.4" y="30.2">3</text>
<text x="183.4" y="35.3">5</text>
<text x="257.1" y="30.2">1</text>
<text x="257.1" y="32.8">2</text>
<text x="257.1" y="35.3">3</text>
<text x="269.2" y="35.3">12</text>
<text x="269.2" y="32.8">13IC28_IO</text>
<text x="269.2" y="30.2">14</text>
<text x="269.2" y="32.8">13</text>
<text x="33" y="40.4">28</text>
<text x="33" y="37.8">29</text>
<text x="56.4" y="37.8">6</text>
<text x="56.4" y="40.4">7</text>
<text x="119.9" y="40.4">3</text>
<text x="135.2" y="40.4">2 DR1</text>
<text x="170.7" y="40.4">8</text>
<text x="170.7" y="37.8">9</text>
<text x="183.4" y="37.8">6</text>
<text x="183.4" y="40.4">7</text>
<text x="257.1" y="40.4">5</text>
<text x="269.2" y="40.4">10DR2</text>
<text x="269.2" y="40.4">10</text>
<text x="33" y="45.5">26</text>
<text x="33" y="42.9">27</text>
<text x="56.4" y="42.9">8 ADC_S4</text>
<text x="56.4" y="45.5">9 POL</text>
<text x="56.4" y="42.9">8</text>
<text x="56.4" y="45.5">9</text>
<text x="119.3" y="45.5">11</text>
<text x="119.3" y="42.9">14</text>
<text x="134.6" y="45.5">10DR3</text>
<text x="134.6" y="42.9">15DR2</text>
<text x="177.5" y="45.8" transform="rotate(-90 177.5 45.8)">11</text>
<text x="257.1" y="42.9">6</text>
<text x="257.1" y="45.5">7</text>
<text x="269.8" y="45.5">8</text>
<text x="269.8" y="42.9">9 SS3</text>
<text x="269.8" y="42.9">9</text>
<text x="33" y="53.1">36</text>
<text x="55.8" y="53.1">39R/H</text>
<text x="55.8" y="50.5">40</text>
<text x="55.8" y="53.1">39</text>
<text x="119.9" y="48">6</text>
<text x="135.2" y="48">7 DR4</text>
<text x="263.9" y="50.8" transform="rotate(-90 263.9 50.8)">11</text>
<text x="33" y="55.6">35</text>
<text x="33" y="63.2">24</text>
<text x="33" y="60.7">22</text>
<text x="33" y="65.8">23</text>
<text x="55.8" y="60.7">10ADC_OUT0</text>
<text x="55.8" y="63.2">11ADC_OUT1</text>
<text x="55.8" y="65.8">12ADC_OUT2</text>
<text x="55.8" y="60.7">10</text>
<text x="55.8" y="63.2">11</text>
<text x="55.8" y="65.8">12</text>
<text x="33" y="70.9">21</text>
<text x="55.8" y="68.3">13ADC_OUT3</text>
<text x="55.8" y="70.9">14ADC_S0</text>
<text x="55.8" y="68.3">13</text>
<text x="55.8" y="70.9">14</text>
<text x="33" y="73.4">25</text>
<text x="55.8" y="73.4">15ADC_S1</text>
<text x="55.8" y="75.9">16ADC_S2</text>
<text x="55.8" y="73.4">15</text>
<text x="55.8" y="75.9">16</text>
<text x="33" y="81">37</text>
<text x="33" y="78.5">38</text>
<text x="55.8" y="78.5">17ADC_S3</text>
<text x="55.8" y="83.6">18CB1</text>
<text x="55.8" y="78.5">17</text>
<text x="55.8" y="83.6">18</text>
<text x="98.4" y="78.5">1</text>
<text x="98.4" y="81">2</text>
<text x="108.5" y="81">3</text>
<text x="108.5" y="78.5">4</text>
<text x="190.2" y="83.9" transform="rotate(-90 190.2 83.9)">14</text>
<text x="33" y="86.1">34</text>
<text x="55.8" y="86.1">19</text>
<text x="183.4" y="86.1">1</text>
<text x="183.4" y="88.6">2</text>
<text x="195.5" y="88.6">12</text>
<text x="195.5" y="86.1">13</text>
<text x="45.5" y="93.4" transform="rotate(-90 45.5 93.4)">1</text>
<text x="183.4" y="91.2">3</text>
<text x="183.4" y="93.7">4</text>
<text x="195.5" y="93.7">10</text>
<text x="195.5" y="91.2">11</text>
<text x="183.4" y="96.3">5</text>
<text x="183.4" y="98.8">6</text>
<text x="196.1" y="98.8">8 DAC_CLK</text>
<text x="196.1" y="96.3">9 CS8</text>
<text x="190.2" y="103.6" transform="rotate(-90 190.2 103.6)">7</text>
<text x="190.2" y="118.2" transform="rotate(-90 190.2 118.2)">20</text>
<text x="179.6" y="121.7">2</text>
<text x="179.6" y="124.2">4</text>
<text x="199.3" y="124.2">16</text>
<text x="199.3" y="121.7">18</text>
<text x="179" y="131.8">11</text>
<text x="179.6" y="126.7">6</text>
<text x="179.6" y="129.3">8</text>
<text x="199.3" y="129.3">12</text>
<text x="199.3" y="126.7">14</text>
<text x="200" y="131.8">9</text>
<text x="179" y="134.4">13</text>
<text x="179" y="136.9">15</text>
<text x="200" y="136.9">5</text>
<text x="200" y="134.4">7</text>
<text x="179" y="139.4">17</text>
<text x="200" y="139.4">3</text>
<text x="179" y="147.1">19</text>
<text x="179.6" y="144.5">1</text>
<text x="190.2" y="153.7" transform="rotate(-90 190.2 153.7)">10</text>
<text x="74.2" y="172.5">3</text>
<text x="78.5" y="170.3" transform="rotate(-90 78.5 170.3)">7</text>
<text x="51.4" y="175">2</text>
<text x="51.4" y="177.5">5</text>
<text x="74.2" y="177.5">2</text>
<text x="86.9" y="175">6</text>
<text x="51.4" y="180.1">4</text>
<text x="78.5" y="181.7" transform="rotate(-90 78.5 181.7)">4</text>
<text x="81" y="181" transform="rotate(-90 81 181)">1</text>
<text x="83.6" y="180.4" transform="rotate(-90 83.6 180.4)">8</text>
</g>
<g font-size="1.3" fill="#0f0f0f">
<text x="27.9" y="27.6">D0</text>
<text x="116" y="27.6">IN1</text>
<text x="193" y="25.1">PS4</text>
<text x="27.9" y="32.7">D2</text>
<text x="27.9" y="30.1">D1</text>
<text x="27.9" y="35.2">D3</text>
<text x="116" y="30.1">IN216</text>
<text x="116" y="32.7">IN3</text>
<text x="116" y="35.2">IN4</text>
<text x="156.1" y="30.1">DR1</text>
<text x="156.1" y="35.2">DR4</text>
<text x="241.5" y="32.7">IC26_IO</text>
<text x="241.5" y="35.2">IC26_IO</text>
<text x="27.9" y="40.3">D5</text>
<text x="27.9" y="37.8">D4</text>
<text x="193" y="40.3">PS3</text>
<text x="247.5" y="40.3">DR3</text>
<text x="27.9" y="45.4">D7</text>
<text x="27.9" y="42.8">D6</text>
<text x="246.4" y="42.8">SS4</text>
<text x="27.9" y="53">A0</text>
<text x="27.9" y="55.5">A1</text>
<text x="29.1" y="60.6">CS822</text>
<text x="29.1" y="65.7">CS223</text>
<text x="85.1" y="80.9">PA5</text>
<text x="85.1" y="78.4">PA4</text>
<text x="172.9" y="86">STROBE</text>
<text x="173.1" y="96.2">ADC_S4</text>
<text x="176.4" y="98.7">CB1</text>
<text x="256.5" y="101.3">IC26_IO</text>
<text x="227.2" y="106.3">CS0</text>
<text x="256.5" y="103.8">IC26_IO</text>
<text x="19.1" y="111.4">REF</text>
<text x="256.5" y="108.9">DAC_REF</text>
<text x="58.4" y="116.5">STROBE</text>
<text x="172.7" y="124.1">D1</text>
<text x="172.7" y="121.6">D0</text>
<text x="203.2" y="121.6">B0</text>
<text x="203.2" y="124.1">B2</text>
<text x="172.7" y="126.7">D2</text>
<text x="172.7" y="129.2">D3</text>
<text x="172.7" y="131.7">D4</text>
<text x="203.2" y="129.2">B6</text>
<text x="203.2" y="126.7">B4</text>
<text x="203.2" y="131.7">B7</text>
<text x="18.7" y="134.3">R/H</text>
<text x="172.7" y="134.3">D5</text>
<text x="172.7" y="136.8">D6</text>
<text x="203.2" y="136.8">B3</text>
<text x="203.2" y="134.3">B5</text>
<text x="256.5" y="134.3">IC28_IO</text>
<text x="172.7" y="139.4">D7</text>
<text x="203.2" y="139.4">B1</text>
<text x="227.2" y="139.4">CS1</text>
<text x="256.5" y="141.9">DAC_REF</text>
<text x="94" y="169.8">DAC_REF</text>
<text x="63.5" y="174.9">REF</text>
</g>
<g font-size="1.3" fill="#0000c2">
<text x="144.8" y="27.7">DR1</text>
<text x="149.7" y="27.7">is</text>
<text x="152.5" y="27.7">PS</text>
<text x="156.2" y="27.7">VREF</text>
<text x="86.4" y="93.7">SW3</text>
<text x="91.4" y="93.7">selects</text>
<text x="99.3" y="93.7">between</text>
<text x="108.1" y="93.7">25V</text>
<text x="112.8" y="93.7">2A</text>
<text x="116.2" y="93.7">and</text>
<text x="120.8" y="93.7">50V</text>
<text x="125.5" y="93.7">1A</text>
<text x="129" y="93.7">modes</text>
</g>
<g font-size=".6" fill="#006464">
<text x="81.8" y="177.7" transform="rotate(-90 81.8 177.7)">VOS</text>
<text x="84.4" y="176.4" transform="rotate(-90 84.4 176.4)">VOS</text>
</g>
</svg>
